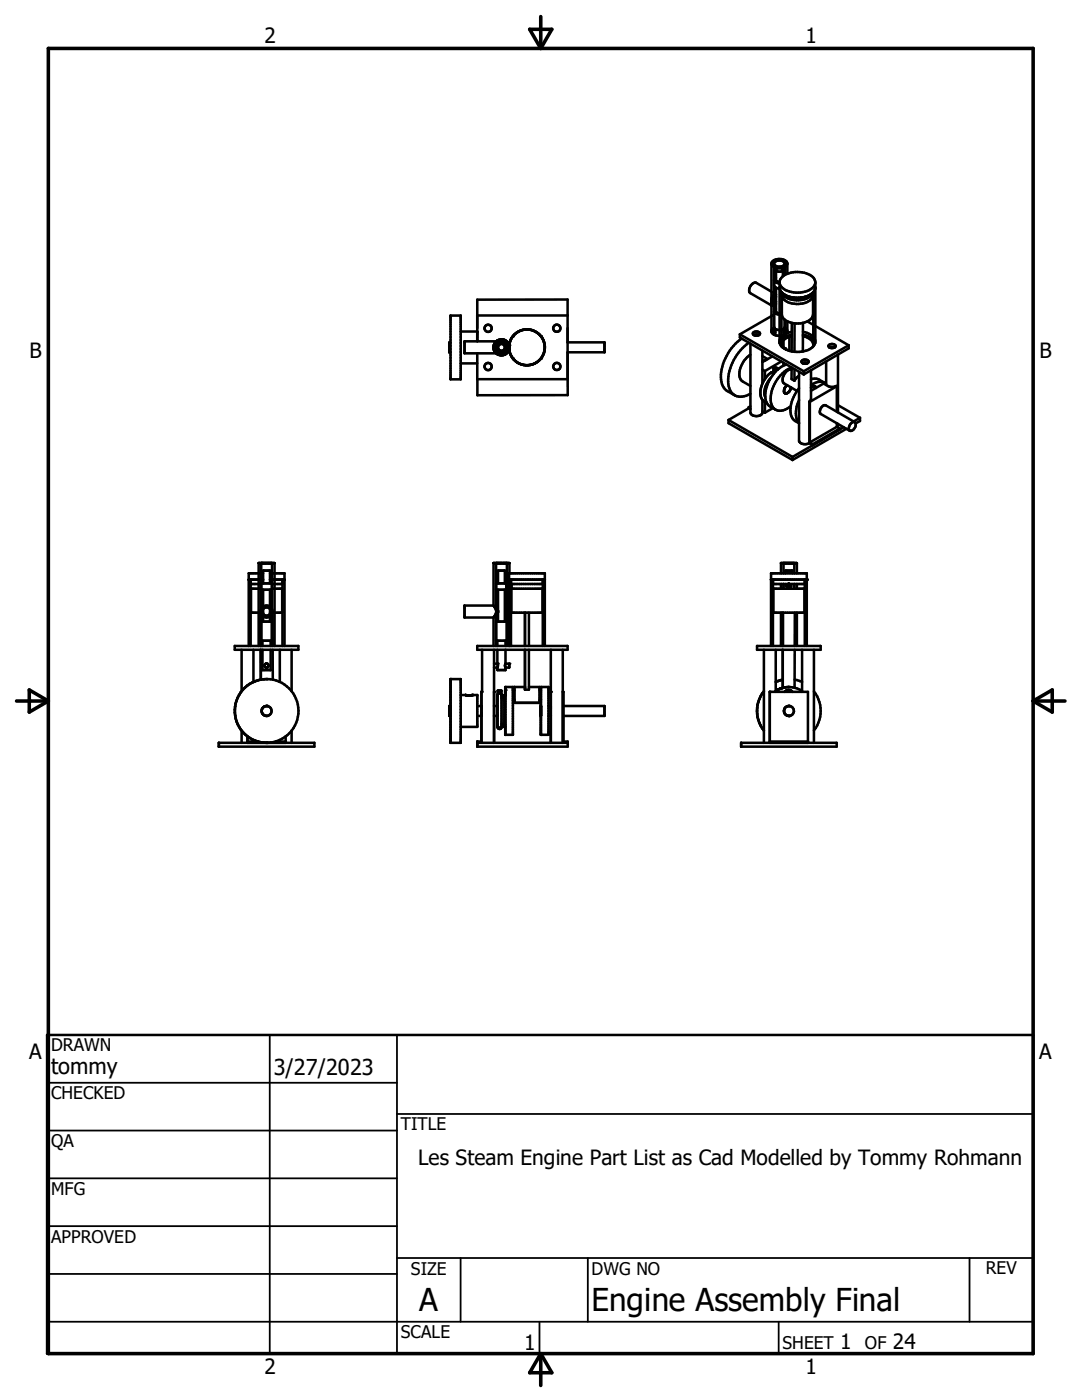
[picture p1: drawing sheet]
<svg xmlns="http://www.w3.org/2000/svg" width="216mm" height="279mm" viewBox="0 0 216 279" stroke-linecap="round" stroke-linejoin="round" font-family="sans-serif">
<g fill="#000">
<circle cx="99" cy="70.5" r=".25"/>
<circle cx="99.3" cy="70.1" r=".25"/>
<circle cx="101.1" cy="68.9" r=".25"/>
<circle cx="101.6" cy="68.9" r=".25"/>
<circle cx="102.3" cy="67.1" r=".25"/>
<circle cx="102.3" cy="71.6" r=".25"/>
<circle cx="107.9" cy="71.6" r=".25"/>
<circle cx="107.9" cy="67.1" r=".25"/>
<circle cx="49.6" cy="115.7" r=".25"/>
<circle cx="51.6" cy="112.4" r=".25"/>
<circle cx="52.1" cy="112.4" r=".25"/>
<circle cx="98.5" cy="112.4" r=".25"/>
<circle cx="101.1" cy="112.4" r=".25"/>
<circle cx="101.1" cy="116.6" r=".25"/>
<circle cx="101.1" cy="117.3" r=".25"/>
<circle cx="101.6" cy="115.7" r=".25"/>
<circle cx="153.9" cy="115.7" r=".25"/>
<circle cx="161" cy="115.7" r=".25"/>
<circle cx="53.2" cy="132.5" r=".25"/>
<circle cx="53.2" cy="133.2" r=".25"/>
<circle cx="53.2" cy="135.5" r=".25"/>
<circle cx="89.9" cy="135.5" r=".25"/>
<circle cx="94.3" cy="138.7" r=".25"/>
<circle cx="96.1" cy="138.1" r=".25"/>
<circle cx="98.6" cy="138.1" r=".25"/>
<circle cx="99.2" cy="132.5" r=".25"/>
<circle cx="100.8" cy="137.1" r=".25"/>
<circle cx="100.8" cy="137.7" r=".25"/>
<circle cx="101.6" cy="132.5" r=".25"/>
<circle cx="107.9" cy="137.1" r=".25"/>
<circle cx="109.9" cy="138.1" r=".25"/>
<circle cx="153.6" cy="138.1" r=".25"/>
<circle cx="157.4" cy="137.1" r=".25"/>
<circle cx="53.2" cy="142.9" r=".25"/>
<circle cx="53.2" cy="140.9" r=".25"/>
<circle cx="53.2" cy="148.2" r=".25"/>
<circle cx="99.3" cy="145.1" r=".25"/>
<circle cx="100.8" cy="146.6" r=".25"/>
<circle cx="107.7" cy="140.3" r=".25"/>
<circle cx="107.9" cy="146.6" r=".25"/>
<circle cx="157.4" cy="140.9" r=".25"/>
<circle cx="157.4" cy="142.9" r=".25"/>
</g>
<g fill="none" stroke="#000" stroke-width=".51">
<path d="M153.9 52.6v13.5M154.1 52.2a2.02 2.02 0 0 1 3 .3 1.19 1.19 0 0 1-1.5 1 1.33 1.33 0 0 1-1.6-1zM154.4 52.6v14.1M154.5 57l.2 .3 .9 .3 .3 .7M154.6 52.3a1.36 1.36 0 0 1 2 .3 1.2 1.2 0 0 1-1.1 .6 1.2 1.2 0 0 1-1.1-.6zM154.8 59.1a.75 .75 0 0 0-.8 1v.5M154.8 58.8a.95 .95 0 0 0-.9 1.2M154.8 58.7l-3.9-2.3a1.37 1.37 0 0 0-1.2 2.1l4.3 2.5M154.8 59.3l-.2 .2-.2 .5M154.8 55.4a.54 .54 0 0 0-.3 .7 .54 .54 0 0 0 .6 .4h.5a2.98 2.98 0 0 0 2.8 1.9 4.1 4.1 0 0 0 4.2-1.6l.1-.5M154.8 53.9a.8 .8 0 0 0 1.4-.1 .87 .87 0 0 0-1.4-.1l.1 2.3 .7 .3M154.8 57.4v4.7a.82 .82 0 0 0 1.2 .3"/>
<path d="M155.6 57.4l.1 .5 .3 .5M155.9 58.3l.6 .5 1.1 .4M155.9 58.3v10.5M156 58.4a3.1 3.1 0 0 0 3.3 1.5 2.99 2.99 0 0 0 3-1.5M156 58.4l.2 .2M156 58.6v4.2a2.4 2.4 0 0 0 2.5 1.7 3.4 3.4 0 0 0 3.7-1.5v-4.1M156.2 53.8v1.3M156.5 58.8l1.5 .5M156.6 52.6v2.3M157.1 52.6v2M158 59.3l.9 .1M158.4 59.4h.5"/>
<path d="M160.3 59.3l-1.4 .1M160.7 59.2l-.4 .1M162.2 58.6a1.95 1.95 0 0 1-2 2 3.8 3.8 0 0 1-4.1-1.3l-.1-.2M162.3 58.3l-.1 10.9M162.3 58.3l-.9 .6-1.2 .4M162.5 58.1l-.2 .2M162.7 56.3a2.68 2.68 0 0 0-2.6-1.9 4.4 4.4 0 0 0-4.4 1.3l-.1 .5v12.2l.4 .8 .9 .6M162.7 57.3a2.11 2.11 0 0 1-1.7 1.8M162.7 56.3v11.9M162.7 57.4l-.1 .5M89.9 63h2v12.7h-2zM89.9 68.3h-.3v2h.3"/>
<path d="M91.9 66.2h3.3M91.9 72.5h3.3M95.2 68.1v-8.3h18.1v15.9h-18.1v-5.2M95.2 63h18.1M98.5 68.9h.6M98.5 69.7h.6M98.6 68.7v.2M98.6 69.7v.2M98.7 70.2h.7M98.7 68.5h.7l-.2 .1M98.7 68.5a1.56 1.56 0 0 0 0 1.7M98.8 68.3l-.3 .9v.6l.3 .5"/>
<path d="M98.8 68.3h.4M98.8 70.3l.2 .2M98.8 68.3l-.1 .2M98.8 70.3h.4M99 68.1l-.2 .2M99 68.1h-6.3v2.4h6.3M99 70.5l.2 .2M99.1 68.8l-.1 .4 .1 .6M99.1 69.8l.1 .2M99.1 68.8l-.1 .5 .1 .5M99.2 68v.7M99.2 70v.7"/>
<path d="M99.2 68.6a1.08 1.08 0 0 1 1.8 .1M99.2 68l-.2 .1M99.2 70.7l.6 .2M99.2 70l.2 .2M99.2 68.6l-.1 .2M99.2 70l.7 .4M99.3 67.9v.7M99.4 70.4v.4M99.5 67.8l-.3 .2M99.5 70.8l.3 .1M99.8 67.8h-.3M99.8 67.7h.3"/>
<path d="M99.8 70.9h.3M99.9 70.4h-.4l-.2-.3a.4 .4 0 0 0 .2 .4 .4 .4 0 0 0 .5-.1M100.1 67.7v.5M100.1 67.7a1.59 1.59 0 0 1 1.5 1.8 1.59 1.59 0 0 1-1.8 1.4M100.1 67.7l-.3 .1M100.4 67.8l.7 .4 .5 .7M100.4 70.4h-.5M100.5 67.8l-.4 .2M100.6 67.8v.6M100.6 70.3l-.2 .1M100.6 70.2v.6M100.8 68.6l.1 .1"/>
<path d="M100.8 70.1l-.4 .2M100.8 67.9v.7M100.8 70.1v.6M100.8 70.1l-.2 .2M101 68.7l.1 .3M101 68.9h.6v.8M101.1 69v.7M101.1 69.7h.5M101.1 69.7l-.3 .4M101.1 69.2h.1M101.1 69.4v.3M101.1 69.4v.1"/>
<path d="M101.6 69.5l.2 1.1M101.6 69.7l.2 .9 .5 .8M101.6 69.7h.1M101.6 69.7l.1 .5M101.6 69.7l-.5 .8-.7 .4M101.6 68.9v.8M101.7 68.5l-.1 .4M101.8 70.5a3.5 3.5 0 0 0 1.9 2.1M102 71l.2 .4M102.4 71.6l.3 .4a3.3 3.3 0 0 0 1.8 .9M104.9 72.9h.5M105 65.8a3.6 3.6 0 0 0-3.4 3.4"/>
<path d="M105.9 65.8a3.6 3.6 0 0 1 2.4 1.8M106.7 72.5l-1.4 .4-1.4-.2M107 66.3a3.6 3.6 0 0 0-5.4 2.5M107.2 66.4l.3 .3a3.5 3.5 0 0 1 1.2 2.6M107.9 67.1a3.5 3.5 0 0 0-6.1 1.1M108.1 67.4l.5 1.2v1.4M108.4 70.9a3.6 3.6 0 0 1-5.9 .8M108.4 67.9a3.6 3.6 0 0 1-2.7 5M108.7 69.7l-.4 1.4-.6 .7-.7 .6M113.3 68.3h7.3v2h-7.3v8.6h-18v-3.2M147.6 66.7v.7l12.8 7.3M147.6 66.7l12.8 7.4"/>
<path d="M148 67.6a9.6 9.6 0 0 0-4 8.6l.4 1.1a4.2 4.2 0 0 0 2.2 1.6M149.4 68.4a9.5 9.5 0 0 0-4 8.7 2.52 2.52 0 0 0 3.9 1.7l.4-.2M149.7 70.8a4.6 4.6 0 0 0-2 4.7l.5 .6 1.5 .9M149.7 68.6v13.8a1.38 1.38 0 0 0 2.4 0v-2.6M150.3 66.4a.84 .84 0 0 1 1.3 .2 .82 .82 0 0 1-1.4-.1zM150.5 66.9h.9M152.1 71.1l1.1 .6M152.1 73.8l.5 .2M152.1 70v6.6M152.6 74v1.6M152.9 71.8l-.8 .3M153.8 75.5a3.7 3.7 0 0 0-1.1 3.7"/>
<path d="M153.9 60.9l.1 .1M154.1 60.6l.4 .2M154.1 71.1l-2 1.2M154.2 74.4l.1 .3M154.2 74.4l-.1-.1a4.5 4.5 0 0 0-2 5.4l.4 .4 .5 .2M154.3 74.2l-.3 .1M154.3 74.2v.1M154.3 74.3l-.2 .1M154.3 74.3l.1 .2M154.4 73.5a.52 .52 0 0 0 .7 .1M154.4 73.5a.48 .48 0 0 1 .7 .1M154.4 73.5l-.1 .7"/>
<path d="M154.4 74.5a5.9 5.9 0 0 0-1.4 6 2.95 2.95 0 0 0 1.8 1.3M154.4 60.8h.1M154.5 62.8l-6.9 3.9M154.5 60.8l-.5 .2M154.5 65.2v.2M154.5 65.4a.75 .75 0 0 0-.6 .8 .75 .75 0 0 0 .7 .7l.9 .1 .8-.1-.5 .5-.2 .7M154.5 65.4l.2 .3M154.7 65.9l-.7 .5M154.7 66.3l-.3 .5M154.7 65.7v1.2M154.8 60.2l-.5 .4h-.3M154.8 60.5l-.3 .3"/>
<path d="M154.8 60.7l-.3 .1M154.8 61.7a.54 .54 0 0 0-.3 .6 .54 .54 0 0 0 .6 .4h.9M155.1 73.8l-.7 .7M155.1 73.8h.1M155.1 73.6v.2M155.7 68.2l-.1 .3M155.9 72.1l-3.3 1.9M156.1 69.3h.2l.5 .3M156.3 72.4v.6M156.3 65.7v3.6M156.3 65.9l.7 .5M156.3 66.3l.3 .4"/>
<path d="M156.6 65.4l.4 .4 .1 .3M156.6 65.4a1.47 1.47 0 0 1-1.9 .3M156.6 63.8h.1M156.6 63.8v3l-.3 .4M156.6 65.2v.2M156.8 69.6l.1 .2M156.8 69.6h-.2M156.9 69.8l1.6 .4M156.9 66.6v.6M156.9 67.2l-.6 .3-.6 .7M156.9 72.7l-.7 .3-1.1 .8M157.1 76.9a1.1 1.1 0 0 0-.4 1.6 1.22 1.22 0 0 0 1.1-1.2"/>
<path d="M157.1 66.1l-.2 .5M157.1 64.1v2M157.2 67.1l-1 .5-.5 .6M157.5 67v3M158 73.7a1.98 1.98 0 0 0-1.7 2.7l2.7 1.6M158 73.3l-.1 2.3 .6 .4M158 73.4a6.8 6.8 0 0 0-4.1 7.3 1.93 1.93 0 0 0 3.1 .9l.8-.5M158 66.8l-1.1 .4M158 67.1a1.97 1.97 0 0 0-2 2.1M158 64.4v5.7M158 66.2l-1.1 .4M158.5 73.6v2.4"/>
<path d="M158.5 64.5v5.7M159.4 75l-.4 .3-.5 .7M159.4 79.8a4.3 4.3 0 0 0 0 4.6M159.4 77.5a6.5 6.5 0 0 0-1.5 5.6l.3 .6 1.2 .8M159.4 74.2v13.8a1.4 1.4 0 0 0 2.1 .4M160 72a.84 .84 0 0 1 1.3 .2 .81 .81 0 0 1-1.4-.1zM160.2 72.5l.3-.1 .6 .1M160.2 64.4v5.8M160.2 66.2a2.49 2.49 0 0 1 2.5 2.1 2.87 2.87 0 0 1-2.8 1.9h-1.4M160.2 66.8a2.92 2.92 0 0 1 2.4 1.7M160.2 67.1a2.43 2.43 0 0 1 2.1 1.6M160.4 74.1v.6"/>
<path d="M161.1 64.2l8.2 4.7M161.8 77.4a.51 .51 0 0 1 .5-.4 .51 .51 0 0 1 .5 .4M161.8 75.7l.7-.1a2.89 2.89 0 0 1 2 .8M161.8 73.9v5.8l-.3 .5M164.8 76.6a2.36 2.36 0 0 0-3 .2M164.8 72.1v4.7M165.4 68.9a.84 .84 0 0 1 1.3 .2 .83 .83 0 0 1-1.4-.1zM165.6 69.4l.3-.1 .6 .1M167 77.1v5.1M167 77.1l-5.4 3.1M167 77.1a2.38 2.38 0 0 1-1.8-.1l-.9-.5-2.5 1.5M167.2 70.8v11.5"/>
<path d="M169.3 68.9v.6l-8.9 5.2M169.3 68.9l-8.9 5.2M145.4 83.8l12.7 7.4M145.4 83.8v.7l12.7 7.3M149.4 81.3v.2M149.4 81.3l.3 .2M149.4 81.5l.3 .2M149.4 81.5l-4 2.3M149.7 81.1l-.3 .2M152.1 82.1l.5 .3M152.6 80.2v2.2M154.2 81.4l-1.6 1"/>
<path d="M158.1 91.2v.6M161.5 88.4l.7 .5v-.3M161.5 80.2h.1M161.5 80.2v8.2M161.6 88.3l.6 .3M161.6 80.2v8.1M167 84.5v.7M167 85.2l.6 .3M167 85.2l-5.4 3.1M167.2 80.9l4.4 2.5M167.2 84.6l-.2 .6M167.6 85.5v.2"/>
<path d="M167.6 85.5l-5.4 3.1M168.3 85.3l-10.2 5.9M168.9 85.6l-10.8 6.2M169.7 84.6a.55 .55 0 0 1 .8-.4 .55 .55 0 0 1 .2 .8 .95 .95 0 0 1-1.2 .9l-.1-.5zM170.6 84.2l-5.8-3.3a1.16 1.16 0 0 0-1 1.7l5.8 3.4M171.6 83.4l-1.3 .7M171.6 83.4v.6l-.9 .5M49.6 115.7h2.9M50 116.6h2.1M50 115.7v13.2M52.1 117.5h-2v4.8h1.9M52.1 116.4h2.2"/>
<path d="M52.1 117.7h2.2M52.1 112.4v9.1M52.5 114.4h-2.9v14.5M52.5 116.4v-2.5h1.4v2.5M52.5 117.7v3.4M53.9 115.7h2.9M53.9 114.4h2.9v14.5M53.9 117.7v3.4M54.3 116.6h2.1M54.3 117.5h2v4.8h-1.9v6.6M54.3 112.4v9.1M56.4 115.7v13.2"/>
<path d="M99 116.4h2.1v1.3h-2.1M99 112.4v8.8M99.4 116.4v-2.5h1.3v2.5M99.4 117.7v6.4M100.7 117.7v6.4M101.1 116.8v.3M101.1 117.2v.1M101.1 116.6h.1M101.1 116.6v.1M101.1 116.6h7.2M101.1 117.3h.9M101.1 112.4v4.2"/>
<path d="M101.1 117.3v11.6M101.6 117.1v11.8M101.6 115.7h7.1M101.6 116.9v-2.5h7.1v14.5M101.7 115.7v13.2M101.7 114.4v-2h-3.2v8.5M102 115.7v1.6M102 117.3v11.6M102 117.5h6.3v4.8h-6.3zM108.3 115.7v13.2M153.9 115.7h7.1M154.2 116.6h6.4"/>
<path d="M154.2 115.7v13.2M154.3 117.5h6.2v4.8h-6.2zM155.8 114.4v-2h3.2v2M155.8 116.6v.9M156.3 112.4v2M156.3 116.6v.9M156.7 114.4v-.5h1.4v.5M157.1 116.7l-.1 .2 .1 .3M157.1 117.2l.2 .1M157.3 117.3h.3M157.3 116.6l-.2 .1M157.3 116.6h.1"/>
<path d="M157.5 116.6h.1M157.6 116.6l.1 .1M157.7 116.7l.1 .2-.1 .3M157.7 117.2l-.1 .1M158.5 116.6v.9M158.5 112.4v2M159 116.6v.9M160.6 115.7v13.2M46.8 128.9h12.7v.8h-12.7zM48.2 129.7v8.3M50.6 129.7v6.4M51.6 128.9v-16.5h3.2v16.5"/>
<path d="M52 122.3v6.6M52 129.7v5.9M52.1 135.6a6.3 6.3 0 0 0-5.2 5.4M52.1 127.9h2.2M52.1 124.1h2.2M52.1 122.6a1.17 1.17 0 0 0 1.1 .6 1.17 1.17 0 0 0 1.1-.6M52.1 121.5a1.19 1.19 0 0 1 1.1-.6 1.19 1.19 0 0 1 1.1 .6M52.1 121.5l-.1 .5 .1 .6M52.1 122.6v6.3M52.4 122.3h.1M52.4 129.7v4h1.6v-4M52.4 122.3a.84 .84 0 0 1 .8-1.1 .84 .84 0 0 1 .8 1.1"/>
<path d="M52.4 122.3a.84 .84 0 0 0 .8 .6 .84 .84 0 0 0 .8-.6M52.4 127.9v1M52.5 121.6v.9M52.5 123v1.1M52.6 135.6a6.4 6.4 0 0 1 6.2 3.3 6.4 6.4 0 0 1-.6 6.9M52.7 135.6l-1.8 .4-1.6 .9M52.8 132.9v.1M52.8 132.7v.3l.2 .2M52.8 132.7v.1M52.9 133.1l.1 .1M52.9 132.6l-.1 .1M53 132.5a.4 .4 0 0 1 .6 .4 .4 .4 0 0 1-.6 .3"/>
<path d="M53 132.5l-.1 .1M53.1 133.2h.1M53.2 132.5h-.2M53.9 122.3h.1M53.9 121.6v.9M53.9 123v1.1M54 127.9v1M54.3 121.5l.1 .5-.1 .6M54.3 122.6v6.3M54.4 129.7v5.9M55.8 129.7v6.4M58.2 129.7v8.2"/>
<path d="M89.9 135.5h2v12.7h-2zM91.9 138.7h1.1M93 138.7h1.2M93 138.7l.3 .1M93.5 138.8h.2M94.2 138.7l-.3 .1M94.2 138.7h1v6.4h-3.3M95.2 128.9h18.1v.8h-18.1zM96.2 129.7l-.1 18.3h-.9M98.5 120.9l.2 .3M98.5 120.9h-5.8v2.3h5.8M98.5 123.2v5.7"/>
<path d="M98.6 129.7v18.5M98.7 122.9h.3M98.7 121.2h.3M98.7 121.2a1.37 1.37 0 0 1 0 1.7M98.7 122.9l-.2 .3M99 124.1h2.1v3.8h-2.1M99 121.2v.1M99 122.9v6M99 121.3l.4 .6M99 122.8v.1M99 121.3a1 1 0 0 1 0 1.5M99.2 127.9v1"/>
<path d="M99.2 129.7v2.8h-.6M99.3 132.5h.1M99.3 138.7a.39 .39 0 0 1 .4-.3 .39 .39 0 0 1 .4 .3M99.3 132.5l-.1 .7M99.3 137.8l.8 .1v7.3a.43 .43 0 0 1-.5 .3 .43 .43 0 0 1-.4-.4zM99.4 122.2l-.4 .6M100.6 138.9l-.1 .2-.4 .2M100.6 138.8h.1M100.8 137.1h1.5v9.5h-1.5v-9.5M100.8 138.7h-.2v6.4h.2M100.9 129.7l-.1 3.1 .1 .9h-1.7v-.5h-.6M100.9 132.5h.7v.7h-.7"/>
<path d="M100.9 127.9v1M102.3 137.7h.3M102.3 139.7h.3M104.8 137.1h-2.2v3.2h5.1v-3.2h-2.2M104.8 129.7v7.9h.7v-7.9M104.8 122.3v6.6M105.5 122.3v6.6M107.7 137.7h.2M107.7 139.7h.2M107.9 137.1h1.5v9.5h-1.5v-9.5M109.9 129.7v18.5M112.3 138.1h.1v9.9h.9v1h-18.1"/>
<path d="M112.3 129.7v18.5M112.3 138.1v10.1M151.1 128.9h12.7v.8h-12.7zM152.4 137.9a6.3 6.3 0 0 0 0 7.9M152.4 129.7v18.5M153.9 128.9v-14.5h7.1v14.5M154.8 129.7v8.4M155.7 137.4l-.9 .5M155.7 137.4a4.9 4.9 0 0 1 4.3 .5M155.8 122.3v6.6M156.2 129.7v7.6l-.5 .1M156.2 135.6l-1.4 .5"/>
<path d="M156.2 122.3v6.6M156.6 138.1a.99 .99 0 0 1 1.5 0M157.3 137.1h.1M157.4 137.1l-1.3 .2-.9 .4M158.5 135.6l1.5 .5M158.6 129.7l-.1 7.6M158.6 122.3v6.6M159 122.3v6.6M160 129.7v8.4M162.4 138a6.3 6.3 0 0 1 0 7.8M162.4 129.7v18.5M43.7 148.2h19v.8h-19z"/>
<path d="M46.9 142.2a6.4 6.4 0 0 0 4.4 5.7 6.4 6.4 0 0 0 6.9-2.1M46.9 141v.6M46.9 141a6.4 6.4 0 0 0 2.5 6M48.2 145.8v2.4M49.4 148h2M49.4 147l.5 .3M49.4 147v1.2M50.3 147.5l1.1 .5M51.4 148l1.8 .2M52.2 142l.1 .2M52.3 142.2l.4 .6M52.3 141.5v.7"/>
<path d="M52.3 141.5l-.1 .3M52.4 141.3l-.1 .2M52.4 141.3a.99 .99 0 0 1 1.7 .2 .99 .99 0 0 1-1.1 1.4M52.7 142.8l.3 .1M52.8 141l-.4 .3M53 142.9h.2M55 148h2M57 147v1.2M58.2 145.8v2.4M89.9 140.9h-.3v2h.3M95.2 148.2h18.1M95.2 142.9h.9"/>
<path d="M95.2 140.9h.9M95.3 148v1M98.6 142.9h.6M98.6 140.9h.6M100.1 144.5l.3 .1 .2 .4M100.6 145v.1M109.4 142.9h.5M109.4 140.9h.5M112.4 140.9h8.2v2h-8.2M147.9 148.2h19.1v.8h-19.1zM153.6 148h7.6M153.6 148.2v-10.1h7.6v10.1"/>
<path d="M153.6 148v.2M156.5 142.2l.1 .2M9.4 206.5h196.8v63.6h-196.8z"/>
<circle cx="97.4" cy="73.2" r=".72"/>
<circle cx="97.4" cy="65.5" r=".72"/>
<circle cx="100.1" cy="69.3" r=".69"/>
<circle cx="111.1" cy="65.5" r=".72"/>
<circle cx="111.1" cy="73.1" r=".71"/>
<circle cx="157.4" cy="141.9" r=".99"/>
</g>
<g fill="none" stroke="#000" stroke-width=".36">
<path d="M154.3 74.1l.3 .2M9.4 216.1h69.8M53.8 206.5v63.6M79.2 206.5v63.6M9.4 225.6h69.8M9.4 235.2h69.8M79.2 222.3h127M9.4 244.7h69.8M9.4 254.2h69.8M79.2 251.1h127M91.9 251.1v12.7M117.3 251.1v12.7"/>
<path d="M193.5 251.1v12.7M9.4 263.8h196.8M107.6 263.8v6.3M155.4 263.8v6.3"/>
</g>
<path d="M9.6 9.7h196.6v260.4h-196.6zM105.7 5.8h4.4l-2.2 3.9zM107.9 3.3v6.4M3.3 139.9h6.3M5.8 137.7l3.8 2.2-3.8 2.2zM206.2 139.9h6.3M206.2 139.9l3.8-2.2v4.4zM107.9 270.1v6.4M107.9 270.1l2.2 3.9h-4.4z" fill="none" stroke="#000" stroke-width=".71"/>
<g font-size="6.3">
<text x="83.7" y="261.6">A</text>
<text x="118" y="261.7">Engine Assembly Final</text>
</g>
<g font-size="4.4">
<text x="10.2" y="214.4">tommy</text>
<text x="54.6" y="214.6">3/27/2023</text>
</g>
<g font-size="4.2">
<text x="52.8" y="8.7">2</text>
<text x="160.7" y="8.7">1</text>
<text x="5.9" y="71.5">B</text>
<text x="207.4" y="71.5">B</text>
<text x="5.8" y="211.4">A</text>
<text x="207.4" y="211.4">A</text>
<text x="83.4" y="232.4">Les Steam Engine Part List as Cad Modelled by Tommy Rohmann</text>
<text x="104.6" y="269.4">1</text>
<text x="167.7" y="269.3">1</text>
<text x="178.2" y="269.3">24</text>
<text x="52.8" y="274.2">2</text>
<text x="160.7" y="274.2">1</text>
</g>
<g font-size="3.5">
<text x="10.2" y="209.8">DRAWN</text>
<text x="10.2" y="219.4">CHECKED</text>
<text x="80" y="225.6">TITLE</text>
<text x="10.2" y="229">QA</text>
<text x="10.2" y="238.5">MFG</text>
<text x="10.2" y="248.1">APPROVED</text>
<text x="82" y="254.4">SIZE</text>
<text x="118" y="254.4">DWG NO</text>
<text x="196.7" y="254.3">REV</text>
<text x="80" y="267.1">SCALE</text>
<text x="156.1" y="269.3">SHEET</text>
<text x="172.6" y="269.3">OF</text>
</g>
</svg>
